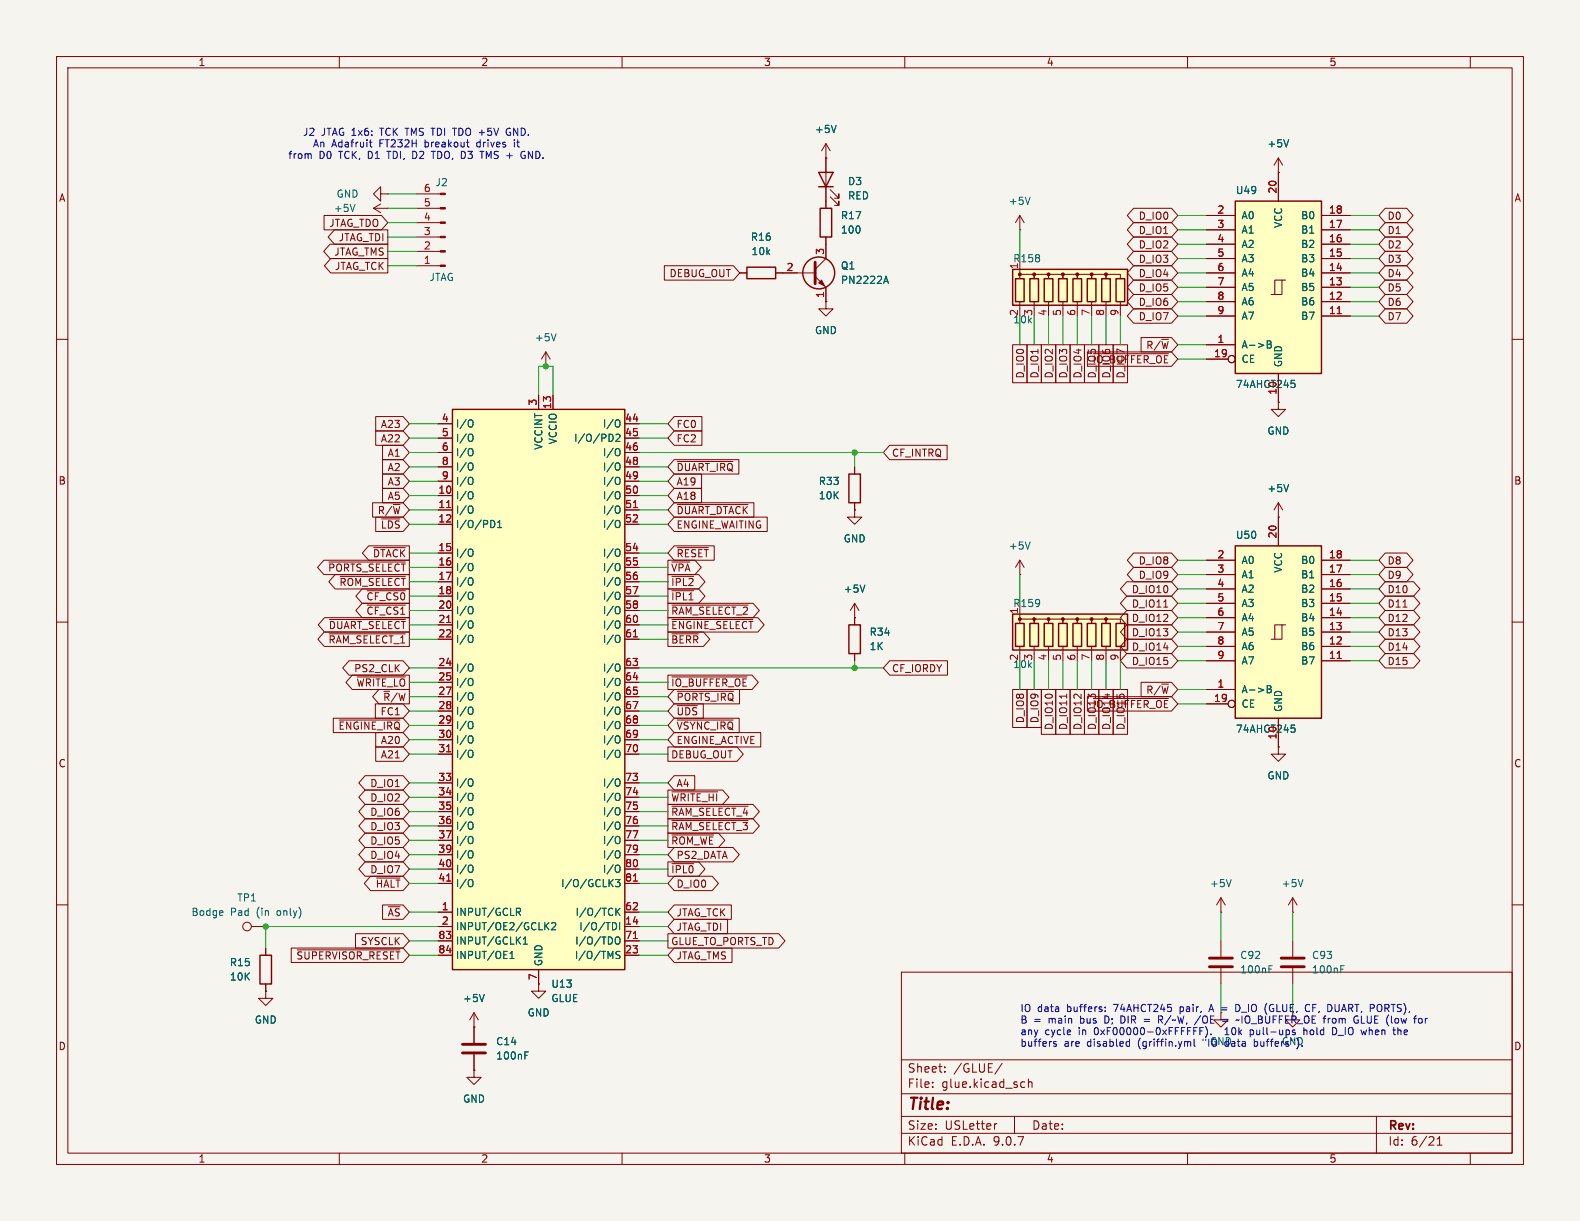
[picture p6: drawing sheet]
<svg xmlns="http://www.w3.org/2000/svg" width="279mm" height="216mm" viewBox="0 0 279 216" stroke-linecap="round" stroke-linejoin="round" font-family="sans-serif">
<path d="M0 0h279.4v215.9h-279.4z" fill="#f5f4ef" stroke="#f5f4ef" stroke-width=".18"/>
<g fill="none" stroke="#840000" stroke-width=".18">
<path d="M10 10h259.4v195.9h-259.4zM12 12h255.4v191.9h-255.4zM60 10v2M110 10v2M160 10v2M210 10v2M260 10v2M10 60h2M267.4 60h2M10 110h2M267.4 110h2M10 160h2"/>
<path d="M47 167.6v1.3M47 174v1.3M159.4 171.9h108v32h-108zM267.4 160h2M159.4 197.4h108M159.4 193.4h108M159.4 187.4h108M164.9 192.1v.2M164.9 191.4v.1M167.1 189.4v.2M167.1 188.7v.1M176.3 198.7l-.3 .1"/>
<path d="M177.2 188l-1.3 1.9M179.4 197.4v3M180.8 191.3l.4 .1M181.2 192.2l-.4 .1M181.9 191.4l.2-.1 .3 .1 .1 .9M181.9 190.8v1.5M243.4 197.4v6.5M60 203.9v2M110 203.9v2M159.4 200.4h108M160 203.9v2M210 203.9v2"/>
<path d="M254.1 202.5h.9M254.1 201.4l.5-.4v1.5M260 203.9v2"/>
</g>
<path d="M46 168.9h2v5.1h-2z" fill="none" stroke="#840000" stroke-width=".25"/>
<path d="M179.1 108.6h20.3v6.3h-20.3z" fill="#ffffc2"/>
<path d="M179.1 108.6h20.3v6.3h-20.3zM179.6 110.2h1.5v4.1h-1.5zM182.1 110.2h1.5v4.1h-1.5zM184.7 110.2h1.5v4.1h-1.5zM187.2 110.2h1.5v4.1h-1.5zM189.7 110.2h1.6v4.1h-1.6zM192.3 110.2h1.5v4.1h-1.5zM194.8 110.2h1.5v4.1h-1.5zM197.4 110.2h1.5v4.1h-1.5z" fill="none" stroke="#840000" stroke-width=".25"/>
<g fill="#840000" stroke="#840000" stroke-width=".18">
<circle cx="180.3" cy="109.5" r=".25"/>
<circle cx="182.9" cy="109.5" r=".25"/>
<circle cx="185.4" cy="109.5" r=".25"/>
<circle cx="188" cy="109.5" r=".25"/>
<circle cx="190.5" cy="109.5" r=".25"/>
<circle cx="193" cy="109.5" r=".25"/>
<circle cx="195.6" cy="109.5" r=".25"/>
</g>
<path d="M180.3 110.2v-.7h2.6v.7v-.7h2.5v.7v-.7h2.6v.7v-.7h2.5v.7v-.7h2.5v.7v-.7h2.6v.7v-.7h2.5v.7M180.3 106.7v2.5M180.3 114.3v1.3M182.9 114.3v1.3M185.4 114.3v1.3M188 114.3v1.3M190.5 114.3v1.3M193 114.3v1.3M195.6 114.3v1.3M198.1 114.3v1.3" fill="none" stroke="#840000" stroke-width=".18"/>
<path d="M218.4 96.5h15.3v30.5h-15.3z" fill="#ffffc2"/>
<g fill="none" stroke="#840000" stroke-width=".18">
<path d="M180.3 38.1v2.5M180.3 38.1l-.7 1.3M180.3 38.1l.8 1.3M180.3 40.6h.1M180.3 99.1l-.7 1.2M180.3 99.1l.8 1.2M180.3 99.1v2.5M213.4 99.1h5M226.1 91.4v5.1M233.7 99.1h5.1M180.3 101.6h.1M213.4 101.6h5"/>
<path d="M213.4 104.1h5M213.4 106.7h5M213.4 109.2h5M213.4 111.8h5M213.4 114.3h5M213.4 116.8h5M226.7 110.5h-1.3v2.5M227.3 110.5h-.6v2.5h-1.9M233.7 101.6h5.1M233.7 104.1h5.1M233.7 106.7h5.1M233.7 109.2h5.1"/>
<path d="M233.7 111.8h5.1M233.7 114.3h5.1M233.7 116.8h5.1M213.4 121.9h5M213.4 124.5h3.8M226.1 127v5.1"/>
<circle cx="217.8" cy="124.5" r=".63"/>
</g>
<path d="M218.4 96.5h15.3v30.5h-15.3z" fill="none" stroke="#840000" stroke-width=".25"/>
<path d="M182.2 34.9l-.5 1.2M182.2 95.8l-.5 1.3M224.1 121.2h.4l.3 .3-.3 .3 .3 .2v.3l-.2 .2h-.5zM224.1 121.8h.4M228.3 128.2h.7M228.5 128.7h.3l.2 .2-.1 .5-.4 .1" fill="none" stroke="#006464" stroke-width=".18"/>
<path d="M236.5 116.4h.7" fill="none" stroke="#a90000" stroke-width=".18"/>
<path d="M179.1 47.6h20.3v6.4h-20.3z" fill="#ffffc2"/>
<path d="M179.1 47.6h20.3v6.4h-20.3zM179.6 49.3h1.5v4h-1.5zM182.1 49.3h1.5v4h-1.5zM184.7 49.3h1.5v4h-1.5zM187.2 49.3h1.5v4h-1.5zM189.7 49.3h1.6v4h-1.6zM192.3 49.3h1.5v4h-1.5zM194.8 49.3h1.5v4h-1.5zM197.4 49.3h1.5v4h-1.5z" fill="none" stroke="#840000" stroke-width=".25"/>
<g fill="#840000" stroke="#840000" stroke-width=".18">
<circle cx="180.3" cy="48.5" r=".25"/>
<circle cx="182.9" cy="48.5" r=".25"/>
<circle cx="185.4" cy="48.5" r=".25"/>
<circle cx="188" cy="48.5" r=".25"/>
<circle cx="190.5" cy="48.5" r=".25"/>
<circle cx="193" cy="48.5" r=".25"/>
<circle cx="195.6" cy="48.5" r=".25"/>
</g>
<g fill="none" stroke="#840000" stroke-width=".18">
<path d="M180.3 49.3v-.8h2.6v.8v-.8h2.5v.8v-.8h2.6v.8v-.8h2.5v.8v-.8h2.5v.8v-.8h2.6v.8v-.8h2.5v.8M180.3 45.7v2.6M180.3 53.3v1.3M182.9 53.3v1.3M185.4 53.3v1.3M188 53.3v1.3M190.5 53.3v1.3M193 53.3v1.3M195.6 53.3v1.3M198.1 53.3v1.3M226.1 71.1v1.3h1.2l-1.2 1.3-1.3-1.3h1.3M226.1 71.1h.1"/>
<path d="M226.1 91.4h.1M226.1 88.9l-.8 1.3M226.1 88.9l.7 1.3M226.1 88.9v2.5"/>
</g>
<path d="M227.9 85.7l-.4 1.2" fill="none" stroke="#006464" stroke-width=".18"/>
<path d="M218.4 35.6h15.3v30.4h-15.3z" fill="#ffffc2"/>
<g fill="none" stroke="#840000" stroke-width=".18">
<path d="M66 36.8l1.3 .8M66 36.8h2.6M67.3 34.3v-1.3l-1.3 1.3 1.3 1.3v-1.3h1.3M67.3 36.1l-1.3 .7M68.6 34.3h.1M68.6 36.8h.1M73.7 36.8h4.2M73.7 39.4h4.2M73.7 34.3h4.2M146 27.9h.1M146 25.4v11.4M146 25.4l-.7 1.3"/>
<path d="M146 25.4l.8 1.3M146.8 34.8l1.5 1.5v-.7v.7h-.7M146.8 33.5l1.5 1.6v-.8v.8h-.7M213.4 38.1h5M226.1 30.5h.1M226.1 27.9v7.7M226.1 27.9l-.8 1.3M226.1 27.9l.7 1.3M233.7 38.1h5.1M73.7 47h4.2M73.7 44.5h4.2M73.7 41.9h4.2"/>
<path d="M130.8 48.3h1.3M137.2 48.3h6.9M144.1 48.9l1.9 1.9v2.5M146 53.3v1.3h1.3l-1.3 1.3-1.2-1.3h1.2M146 53.3h.1M146 41.9v3.8l-1.9 1.9M213.4 40.6h5M213.4 43.2h5M213.4 45.7h5M213.4 48.3h5M213.4 50.8h5M213.4 53.3h5"/>
<path d="M213.4 55.9h5M226.7 49.5h-1.3v2.6M227.3 49.5h-.6v2.6h-1.9M233.7 40.6h5.1M233.7 43.2h5.1M233.7 45.7h5.1M233.7 48.3h5.1M233.7 50.8h5.1M233.7 53.3h5.1M233.7 55.9h5.1M96.5 64.8h.1M96.5 62.2l-.7 1.3"/>
<path d="M96.5 62.2l.8 1.3M96.5 62.2v2.6M213.4 61h5M213.4 63.5h3.8M226.1 66v5.1M151.1 90.2v1.2h-1.2l1.2 1.3 1.3-1.3h-1.3M151.1 90.2h.1M151.1 82.6v1.2M151.1 88.9v1.3M151.1 109.2h.1M151.1 106.7v3.8M151.1 115.6v1.2"/>
<path d="M151.1 106.7l-.7 1.3M151.1 106.7l.8 1.3M226.1 132.1v1.3h1.2l-1.2 1.2-1.3-1.2h1.3M226.1 132.1h.1M215.9 158.8v2.5M215.9 158.8l-.8 1.2M215.9 158.8l.8 1.2M228.6 158.8v2.5M228.6 158.8l-.8 1.2M228.6 158.8l.8 1.2M83.8 179.1v5.3M83.8 179.1l-.7 1.2"/>
<path d="M83.8 179.1l.8 1.2M95.2 174v1.3h1.3l-1.3 1.2-1.2-1.2h1.2M95.2 174h.1M215.9 179.1v1.2h1.3l-1.3 1.3-1.3-1.3h1.3M215.9 161.3h.1M215.9 166.4v2.8M215.9 171.2v2.8M228.6 179.1v1.2h1.3l-1.3 1.3-1.3-1.3h1.3M228.6 161.3h.1M228.6 166.4v2.8M228.6 171.2v2.8M83.8 189.2v1.3h1.3l-1.3 1.3-1.3-1.3h1.3"/>
<path d="M83.8 189.2h.1M83.8 181.6h.1M83.8 186.4v2.8"/>
<circle cx="217.8" cy="63.5" r=".63"/>
</g>
<g fill="none" stroke="#840000" stroke-width=".25">
<path d="M144.8 30.5h2.5l-1.3 2.5zM144.8 33h2.5M145 36.8h2.1v5.1h-2.1zM218.4 35.6h15.3v30.4h-15.3zM132.1 47.2h5.1v2.1h-5.1zM150.1 83.8h2v5.1h-2zM150.1 110.5h2v5.1h-2z"/>
<circle cx="144.8" cy="48.3" r="2.82"/>
</g>
<g fill="none" stroke="#006464" stroke-width=".18">
<path d="M62.8 36.1l-.4 1.3M147.9 22.2l-.5 1.2M227.9 24.7l-.4 1.3M98.3 59l-.4 1.3M156.4 49.7h.6M156.7 48.8l.4 1.3M224.1 60.3h.4l.3 .2-.3 .4 .3 .1v.3l-.2 .2h-.5zM224.1 60.9h.4M228.3 67.3h.7M228.5 67.7h.3l.2 .3-.1 .5h-.4M152.9 103.4l-.4 1.3M217.7 155.5l-.4 1.3"/>
<path d="M230.4 155.5l-.4 1.3M85.6 175.8l-.4 1.3M224.4 171.4h.4M224.4 170.8h.6M237.1 171.4h.4M237.1 170.8h.6M92.8 186.6h.4M92.8 186h.6"/>
</g>
<path d="M236.5 55.5h.7" fill="none" stroke="#a90000" stroke-width=".18"/>
<path d="M144.1 46.4v3.8M213.9 169.4h4M213.9 170.9h4M226.6 169.4h4M226.6 170.9h4M81.8 184.7h4.1M81.8 186.2h4.1" fill="none" stroke="#840000" stroke-width=".51"/>
<g fill="#840000" stroke="#840000" stroke-width=".18">
<path d="M144.8 50l.5-.5 .5 1z"/>
<path d="M77.9 46.9h.8v.2h-.8z"/>
<path d="M77.9 44.3h.8v.3h-.8z"/>
<path d="M77.9 41.8h.8v.2h-.8z"/>
<path d="M77.9 39.2h.8v.3h-.8z"/>
<path d="M77.9 36.7h.8v.3h-.8z"/>
<path d="M77.9 34.2h.8v.2h-.8z"/>
</g>
<path d="M80 72.4h30.5v99.1h-30.5z" fill="#ffffc2"/>
<path d="M80 72.4h30.5v99.1h-30.5z" fill="none" stroke="#840000" stroke-width=".25"/>
<g fill="none" stroke="#840000" stroke-width=".18">
<path d="M57.3 38.1h10.2l1.1 1.3-1.1 1.2h-10.2zM146 27.9h.1M146 27.9v2.6M146 33v3.8M200.5 39.4h6.7l1.1 1.2-1.1 1.3h-6.7l-1.2-1.3zM200.5 36.8h6.7l1.1 1.3-1.1 1.3h-6.7l-1.2-1.3zM213.4 38.1h5M226.1 30.5h.1M226.1 30.5v5.1M233.7 38.1h5.1M245 39.4h3.8l1.1 1.2-1.1 1.3h-3.8l-1.2-1.3zM245 36.8h3.8l1.1 1.3-1.1 1.3h-3.8l-1.2-1.3z"/>
<path d="M58.4 43.2h10.2v2.5h-10.2l-1.2-1.2zM58.5 45.7h10.1v2.6h-10.1l-1.1-1.3zM59.1 40.6h9.5v2.6h-9.5l-1.1-1.3zM117.5 47h12.2l1.1 1.3-1.1 1.2h-12.2zM130.8 48.3h1.3M137.2 48.3h3.8M146 53.3h.1M146 41.9v3.8M146 50.8v2.5M200.5 54.6h6.7l1.1 1.3-1.1 1.3h-6.7l-1.2-1.3zM200.5 52.1h6.7l1.1 1.2-1.1 1.3h-6.7l-1.2-1.3zM200.5 49.5h6.7l1.1 1.3-1.1 1.3h-6.7l-1.2-1.3z"/>
<path d="M200.5 47h6.7l1.1 1.3-1.1 1.2h-6.7l-1.2-1.2zM200.5 44.4h6.7l1.1 1.3-1.1 1.3h-6.7l-1.2-1.3zM200.5 41.9h6.7l1.1 1.3-1.1 1.3h-6.7l-1.2-1.3zM201.8 59.7h5.4l1.1 1.3-1.1 1.2h-5.4zM213.4 48.3h5M213.4 40.6h5M213.4 43.2h5M213.4 45.7h5M213.4 50.8h5M213.4 53.3h5M213.4 55.9h5M233.7 48.3h5.1"/>
<path d="M233.7 40.6h5.1M233.7 43.2h5.1M233.7 45.7h5.1M233.7 50.8h5.1M233.7 53.3h5.1M233.7 55.9h5.1M245 44.4h3.8l1.1 1.3-1.1 1.3h-3.8l-1.2-1.3zM245 41.9h3.8l1.1 1.3-1.1 1.3h-3.8l-1.2-1.3zM245 54.6h3.8l1.1 1.3-1.1 1.3h-3.8l-1.2-1.3zM245 52.1h3.8l1.1 1.2-1.1 1.3h-3.8l-1.2-1.3zM245 49.5h3.8l1.1 1.3-1.1 1.3h-3.8l-1.2-1.3zM245 47h3.8l1.1 1.3-1.1 1.2h-3.8l-1.2-1.2z"/>
<path d="M66.4 73.7h4.9l1.1 1.2-1.1 1.3h-4.9zM66.4 76.2h4.9l1.1 1.3-1.1 1.2h-4.9zM67.6 78.7h3.7l1.1 1.3-1.1 1.3h-3.7zM77.5 77.5h2.5M77.5 74.9h2.5M95.2 69.9v2.5M97.8 69.9v2.5M110.5 77.5h2.5M110.5 74.9h2.5M119.2 73.7h4.9v2.5h-4.9l-1.1-1.3zM119.2 76.2h4.9v2.5h-4.9l-1.1-1.2zM157.3 78.7h10.2v2.6h-10.2l-1.1-1.3z"/>
<path d="M179.1 61h2.5v6.7h-2.5zM181.6 61h2.6v6.7h-2.6zM184.1 61h2.6v6.7h-2.6zM186.7 61h2.5v6.7h-2.5zM189.2 61h2.6v6.7h-2.6zM191.8 61h2.5v6.7h-2.5zM192.3 62.2h14.9l1.1 1.3-1.1 1.3h-14.9zM193.3 62.5h13.3M194.3 61h2.6v6.7h-2.6zM196.8 61h2.6v6.7h-2.6zM213.4 61h5M213.4 63.5h3.8"/>
<path d="M226.1 71.1h.1M226.1 66v5.1M57.3 99.1h15.1v2.5h-15.1l-1.1-1.3zM58.2 99.4h13.5M65.2 96.5h7.2v2.6h-7.2l-1.1-1.3zM65.9 88.9h5.4l1.1 1.3-1.1 1.2h-5.4zM66.1 96.8h5.6M66.4 91.4h4.9l1.1 1.3-1.1 1.3h-4.9zM67.5 91.8h3.2M67.6 86.4h3.7l1.1 1.2-1.1 1.3h-3.7zM67.6 83.8h3.7l1.1 1.3-1.1 1.3h-3.7zM67.6 81.3h3.7l1.1 1.3-1.1 1.2h-3.7z"/>
<path d="M77.5 80h2.5M77.5 82.6h2.5M77.5 85.1h2.5M77.5 87.6h2.5M77.5 90.2h2.5M77.5 92.7h2.5M77.5 97.8h2.5M110.5 80h2.5M110.5 82.6h2.5M110.5 85.1h2.5M110.5 87.6h2.5M110.5 90.2h2.5"/>
<path d="M110.5 92.7h2.5M110.5 97.8h2.5M118.1 99.1h4.8l1.1 1.2-1.1 1.3h-4.8zM118.8 99.4h3.2M119.2 83.8h4.9v2.6h-4.9l-1.1-1.3zM119.2 91.4h16.5v2.6h-16.5l-1.1-1.3zM119.2 86.4h4.9v2.5h-4.9l-1.1-1.3zM119.2 96.5h7.1v2.6h-7.1l-1.1-1.3zM119.2 88.9h14.1v2.5h-14.1l-1.1-1.2zM119.2 81.3h11.5v2.5h-11.5l-1.1-1.2zM119.8 96.8h5.5M119.8 89.2h12.5"/>
<path d="M119.8 81.6h9.8M151.1 90.2h.1M151.1 82.6v1.2M151.1 88.9v1.3M200.5 97.8h6.7l1.1 1.3-1.1 1.2h-6.7l-1.2-1.2zM213.4 99.1h5M226.1 91.4h.1M226.1 91.4v5.1M233.7 99.1h5.1M245 97.8h3.8l1.1 1.3-1.1 1.2h-3.8l-1.2-1.2zM57.3 111.8h15.1v2.5h-15.1l-1.1-1.3zM57.4 109.2h15v2.6h-15l-1.1-1.3z"/>
<path d="M58.2 112.1h13.5M58.3 109.5h13.4M59.3 101.6h13.1v2.5h-13.1l-1.1-1.2zM60.1 101.9h11.6M61.7 116.8h9.6l1.1 1.3-1.1 1.3h-9.6l-1.1-1.3zM62.3 119.4h10.1v2.5h-10.1l-1.1-1.2zM63.2 119.7h8.5M64 104.1h8.4v2.6h-8.4l-1.1-1.3zM64 106.7h8.4v2.5h-8.4l-1.1-1.2zM64.9 104.5h6.8M64.9 107h6.8M77.5 100.3h2.5"/>
<path d="M77.5 102.9h2.5M77.5 105.4h2.5M77.5 108h2.5M77.5 110.5h2.5M77.5 113h2.5M77.5 118.1h2.5M110.5 100.3h2.5M110.5 102.9h2.5M110.5 105.4h2.5M110.5 108h2.5M110.5 110.5h2.5M110.5 113h2.5"/>
<path d="M110.5 118.1h2.5M118.1 111.8h6.3l1.1 1.2-1.1 1.3h-6.3zM118.1 101.6h5.5l1.1 1.3-1.1 1.2h-5.5zM118.1 119.4h14.9l1.1 1.3-1.1 1.2h-14.9zM118.1 109.2h15.9l1.1 1.3-1.1 1.3h-15.9zM118.1 106.7h15.1l1.1 1.3-1.1 1.2h-15.1zM118.1 104.1h5.5l1.1 1.3-1.1 1.3h-5.5zM118.8 112.1h4.7M118.8 109.5h14.3M118.8 119.7h13.3M118.8 101.9h3.9M118.8 104.5h3.9"/>
<path d="M118.8 107h13.5M151.1 109.2h.1M151.1 109.2v1.3M151.1 115.6v1.2M157.3 116.8h10.2v2.6h-10.2l-1.1-1.3zM199.2 105.4h8l1.1 1.3-1.1 1.3h-8l-1.1-1.3zM199.2 102.9h8l1.1 1.2-1.1 1.3h-8l-1.1-1.3zM199.2 115.6h8l1.1 1.2-1.1 1.3h-8l-1.1-1.3zM199.2 113h8l1.1 1.3-1.1 1.3h-8l-1.1-1.3zM199.2 110.5h8l1.1 1.3-1.1 1.2h-8l-1.1-1.2zM199.2 107.9h8l1.1 1.3-1.1 1.3h-8l-1.1-1.3zM200.5 100.3h6.7l1.1 1.3-1.1 1.3h-6.7l-1.2-1.3z"/>
<path d="M205.8 107.4h.7M213.4 101.6h5M213.4 104.1h5M213.4 106.7h5M213.4 109.2h5M213.4 111.8h5M213.4 114.3h5M213.4 116.8h5M233.7 101.6h5.1M233.7 104.1h5.1M233.7 106.7h5.1M233.7 109.2h5.1"/>
<path d="M233.7 111.8h5.1M233.7 114.3h5.1M233.7 116.8h5.1M245 107.9h5l1.1 1.3-1.1 1.3h-5l-1.2-1.3zM245 105.4h5l1.1 1.3-1.1 1.3h-5l-1.2-1.3zM245 102.9h5l1.1 1.2-1.1 1.3h-5l-1.2-1.3zM245 100.3h3.8l1.1 1.3-1.1 1.3h-3.8l-1.2-1.3zM245 115.6h5l1.1 1.2-1.1 1.3h-5l-1.2-1.3zM245 113h5l1.1 1.3-1.1 1.3h-5l-1.2-1.3zM245 110.5h5l1.1 1.3-1.1 1.2h-5l-1.2-1.2zM248.1 107.4h.7M58.9 127h12.4l1.1 1.3-1.1 1.2h-12.4z"/>
<path d="M60 127.3h10.7M64.6 137.2h6.7l1.1 1.2-1.1 1.3h-6.7l-1.1-1.3zM64.6 139.7h6.7l1.1 1.3-1.1 1.2h-6.7l-1.1-1.2zM66.4 124.5h4.9l1.1 1.2-1.1 1.3h-4.9zM66.4 129.5h4.9l1.1 1.3-1.1 1.3h-4.9zM66.4 132.1h4.9l1.1 1.3-1.1 1.2h-4.9zM67 121.9h5.4v2.6h-5.4l-1.1-1.3zM77.5 120.7h2.5M77.5 123.2h2.5M77.5 125.7h2.5M77.5 128.3h2.5M77.5 130.8h2.5"/>
<path d="M77.5 133.4h2.5M77.5 138.4h2.5M110.5 120.7h2.5M110.5 123.2h2.5M110.5 125.7h2.5M110.5 128.3h2.5M110.5 130.8h2.5M110.5 133.4h2.5M110.5 138.4h2.5M118.1 139.7h9.7l1.1 1.3-1.1 1.2h-9.7zM118.1 132.1h12.2l1.1 1.3-1.1 1.2h-12.2zM119.2 129.5h15.3v2.6h-15.3l-1.1-1.3z"/>
<path d="M119.2 137.2h3.7v2.5h-3.7l-1.1-1.3zM119.2 127h11.5v2.5h-11.5l-1.1-1.2zM119.2 124.5h5.2v2.5h-5.2l-1.1-1.3zM119.2 121.9h11.6v2.6h-11.6l-1.1-1.3zM119.8 127.3h9.9M119.8 124.8h3.5M119.8 122.2h9.9M179.1 121.9h2.5v6.7h-2.5zM181.6 121.9h2.6v6.7h-2.6zM184.1 121.9h2.6v7.9h-2.6zM186.7 121.9h2.5v7.9h-2.5zM188.6 122.7v.8"/>
<path d="M189.2 121.9h2.6v7.9h-2.6zM191.8 121.9h2.5v7.9h-2.5zM192.3 123.2h14.9l1.1 1.3-1.1 1.2h-14.9zM193.3 123.5h13.3M194.3 121.9h2.6v7.9h-2.6zM196.8 121.9h2.6v7.9h-2.6zM201.8 120.6h5.4l1.1 1.3-1.1 1.3h-5.4zM213.4 121.9h5M213.4 124.5h3.8M226.1 132.1h.1M226.1 127v5.1M64.6 142.2h6.7l1.1 1.3-1.1 1.3h-6.7l-1.1-1.3z"/>
<path d="M64.6 144.8h6.7l1.1 1.3-1.1 1.2h-6.7l-1.1-1.2zM64.6 147.3h6.7l1.1 1.3-1.1 1.3h-6.7l-1.1-1.3zM64.6 149.9h6.7l1.1 1.2-1.1 1.3h-6.7l-1.1-1.3zM64.6 152.4h6.7l1.1 1.3-1.1 1.2h-6.7l-1.1-1.2zM65.5 154.9h5.8l1.1 1.3-1.1 1.3h-5.8l-1.1-1.3zM66.6 155.3h4.1M77.5 141h2.5M77.5 143.5h2.5M77.5 146.1h2.5M77.5 148.6h2.5M77.5 151.1h2.5M77.5 153.7h2.5"/>
<path d="M77.5 156.2h2.5M110.5 141h2.5M110.5 143.5h2.5M110.5 146.1h2.5M110.5 148.6h2.5M110.5 151.1h2.5M110.5 153.7h2.5M110.5 156.2h2.5M118.1 142.2h15.1l1.1 1.3-1.1 1.3h-15.1zM118.1 152.4h5.5l1.1 1.3-1.1 1.2h-5.5zM118.1 144.8h15.1l1.1 1.3-1.1 1.2h-15.1zM118.1 147.3h9l1.1 1.3-1.1 1.3h-9z"/>
<path d="M118.8 140h8.1M118.8 142.6h13.5M118.8 152.7h3.9M118.8 145.1h13.5M118.8 147.6h7.4M119.2 149.9h10.4l1.1 1.2-1.1 1.3h-10.4l-1.1-1.3zM119.2 154.9h6.7l1.1 1.3-1.1 1.3h-6.7l-1.1-1.3zM44.4 163.8h2.6M47 175.3v1.2h-1.3l1.3 1.3 1.3-1.3h-1.3M47 175.3h.1M47 167.6v1.3M47 174v1.3"/>
<path d="M51.5 167.6h19.8l1.1 1.3-1.1 1.3h-19.8zM52.5 168h18.2M62.9 165.1h8.4l1.1 1.3-1.1 1.2h-8.4zM67.6 160h3.7l1.1 1.3-1.1 1.3h-3.7zM77.5 166.4h2.5M77.5 168.9h2.5M77.5 161.3h2.5M77.5 163.8h2.5M95.2 174h.1M95.2 171.5v2.5M110.5 166.4h2.5M110.5 168.9h2.5"/>
<path d="M110.5 161.3h2.5M110.5 163.8h2.5M118.1 165.1h19.6l1.1 1.3-1.1 1.2h-19.6zM119.2 162.6h9.5v2.5h-9.5l-1.1-1.3zM119.2 160h10.1v2.6h-10.1l-1.1-1.3zM119.2 167.6h10.2v2.6h-10.2l-1.1-1.3zM83.8 181.6h.1M83.8 189.2h.1M83.8 181.6v2.8M83.8 186.4v2.8"/>
<circle cx="217.8" cy="63.5" r=".63"/>
<circle cx="217.8" cy="124.5" r=".63"/>
<circle cx="43.7" cy="163.8" r=".76"/>
</g>
<g fill="none" stroke="#006464" stroke-width=".18">
<path d="M147.9 22.2l-.5 1.2M227.9 24.7l-.4 1.3M156.4 49.7h.6M156.7 48.8l.4 1.3M83.3 74.2l.2 .1a.81 .81 0 0 1-.2 1.2M83.3 76.8h.2a.81 .81 0 0 1-.2 1.2M83.3 79.3l.2 .1a.81 .81 0 0 1-.2 1.2M108.2 76.8l.2 .5-.2 .7M108.9 76.9l.5-.1 .2 .3-.7 .9h.7M109.3 74.2l.2 .1a.81 .81 0 0 1-.2 1.2M109.3 79.3l.2 .1a.81 .81 0 0 1-.2 1.2M224.1 60.3h.4l.3 .2-.3 .4 .3 .1v.3l-.2 .2h-.5z"/>
<path d="M224.1 60.9h.4M228.3 67.3h.7M228.5 67.7h.3l.2 .3-.1 .5h-.4M83.3 81.9h.2a.81 .81 0 0 1-.2 1.2M83.3 84.4l.2 .1a.81 .81 0 0 1-.2 1.2M83.3 86.9l.2 .1a.81 .81 0 0 1-.2 1.2M83.3 89.5h.2a.81 .81 0 0 1-.2 1.2M83.3 97.1l.2 .1a.81 .81 0 0 1-.2 1.2M83.3 99.6l.2 .1a.81 .81 0 0 1-.2 1.2M86.8 92a.64 .64 0 0 1 .7 .7 .64 .64 0 0 1-.7 .6M88 93.3h.7M88 92.4l.4-.4v1.3"/>
<path d="M109.3 81.9h.2a.81 .81 0 0 1-.2 1.2M109.3 84.4l.2 .1a.81 .81 0 0 1-.2 1.2M109.3 86.9l.2 .1a.81 .81 0 0 1-.2 1.2M109.3 89.5h.2a.81 .81 0 0 1-.2 1.2M109.3 92l.2 .1a.81 .81 0 0 1-.2 1.2M109.3 97.1l.2 .1a.81 .81 0 0 1-.2 1.2M109.3 99.6l.2 .1a.81 .81 0 0 1-.2 1.2M227.9 85.7l-.4 1.2M83.3 102.2h.2a.81 .81 0 0 1-.2 1.2M83.3 104.7l.2 .1a.81 .81 0 0 1-.2 1.2M83.3 107.3h.2a.81 .81 0 0 1-.2 1.2M83.3 109.8l.2 .1a.81 .81 0 0 1-.2 1.2"/>
<path d="M83.3 112.3l.2 .1a.81 .81 0 0 1-.2 1.2M83.3 117.4l.2 .1a.81 .81 0 0 1-.2 1.2M83.3 120h.2a.81 .81 0 0 1-.2 1.2M109.3 102.2h.2a.81 .81 0 0 1-.2 1.2M109.3 104.7l.2 .1a.81 .81 0 0 1-.2 1.2M109.3 107.3h.2a.81 .81 0 0 1-.2 1.2M109.3 109.8l.2 .1a.81 .81 0 0 1-.2 1.2M109.3 112.3l.2 .1a.81 .81 0 0 1-.2 1.2M109.3 117.4l.2 .1a.81 .81 0 0 1-.2 1.2M109.3 120h.2a.81 .81 0 0 1-.2 1.2M152.9 103.4l-.4 1.3M83.3 122.5l.2 .1a.81 .81 0 0 1-.2 1.2"/>
<path d="M83.3 125l.2 .1a.81 .81 0 0 1-.2 1.2M83.3 127.6h.2a.81 .81 0 0 1-.2 1.2M83.3 130.1l.2 .1a.81 .81 0 0 1-.2 1.2M83.3 132.7h.2a.81 .81 0 0 1-.2 1.2M83.3 137.7l.2 .1a.81 .81 0 0 1-.2 1.2M109.3 122.5l.2 .1a.81 .81 0 0 1-.2 1.2M109.3 125l.2 .1a.81 .81 0 0 1-.2 1.2M109.3 127.6h.2a.81 .81 0 0 1-.2 1.2M109.3 130.1l.2 .1a.81 .81 0 0 1-.2 1.2M109.3 132.7h.2a.81 .81 0 0 1-.2 1.2M109.3 137.7l.2 .1a.81 .81 0 0 1-.2 1.2M224.1 121.2h.4l.3 .3-.3 .3 .3 .2v.3l-.2 .2h-.5z"/>
<path d="M224.1 121.8h.4M228.3 128.2h.7M228.5 128.7h.3l.2 .2-.1 .5-.4 .1M83.3 140.3h.2a.81 .81 0 0 1-.2 1.2M83.3 142.8l.2 .1a.81 .81 0 0 1-.2 1.2M83.3 145.4h.2a.81 .81 0 0 1-.2 1.2M83.3 147.9l.2 .1a.81 .81 0 0 1-.2 1.2M83.3 150.4l.2 .1a.81 .81 0 0 1-.2 1.2M83.3 153h.2a.81 .81 0 0 1-.2 1.2M83.3 155.5l.2 .1a.81 .81 0 0 1-.2 1.2M107.9 156.1l.5 .7M108.4 155.5l-.7 .7"/>
<path d="M108.9 155.5h.7l-.4 .5 .4 .1v.6l-.2 .1-.5-.1M109.3 140.3h.2a.81 .81 0 0 1-.2 1.2M109.3 142.8l.2 .1a.81 .81 0 0 1-.2 1.2M109.3 145.4h.2a.81 .81 0 0 1-.2 1.2M109.3 147.9l.2 .1a.81 .81 0 0 1-.2 1.2M109.3 150.4l.2 .1a.81 .81 0 0 1-.2 1.2M109.3 153h.2a.81 .81 0 0 1-.2 1.2M39.4 161.1v.2l-.6 .1M85.6 175.8l-.4 1.3M90.2 169.5h.7M90.2 168.6l.3-.4v1.3M91.3 160.6h.5l.2 .2-.1 .4-.6 .1"/>
<path d="M91.6 161.3l.4 .6M92.5 166.9h.8M92.5 166l.4-.3v1.2M96.5 163.7l.6 .7M97.1 163.1l-.8 .8M97.6 163.3l.4-.2 .3 .4-.8 .9h.8M108.3 163.1a.64 .64 0 0 1 .7 .7 .64 .64 0 0 1-.7 .6M108.9 165.9l.2-.2a.43 .43 0 0 1 .5 .4v.4a.42 .42 0 0 1-.4 .5 .42 .42 0 0 1-.4-.5zM108.9 160.6v1.3M109.1 161.1l.5 .8M109.6 163.1v1.3M109.6 160.6l-.7 .7"/>
<path d="M109.6 168.3l-.4-.1-.2 .1v.4l.5 .2 .1 .3-.2 .3-.5-.1M92.8 186.6h.4M92.8 186h.6"/>
</g>
<path d="M236.5 55.5h.7M79 89.8h.7M112 89.8h.7M79 110.1h.7M112 112.6h.7M236.5 116.4h.7M79 132.9h.7M79 155.8h.7M112 155.8h.7M112 166h.7" fill="none" stroke="#a90000" stroke-width=".18"/>
<g fill="none" stroke="#009600" stroke-width=".18">
<path d="M68.6 34.3h5.1M68.6 36.8h5.1M68.6 39.4h5.1M208.3 38.1h5.1M238.8 38.1h5M68.6 44.5h5.1M68.6 41.9h5.1M68.6 47h5.1M180.3 40.6v5.1M180.3 55.9v5.1M182.9 55.9v5.1M185.4 55.9v5.1"/>
<path d="M188 55.9v5.1M190.5 55.9v5.1M193 55.9v5.1M195.6 55.9v5.1M198.1 55.9v5.1M208.3 55.9h5.1M208.3 40.6h5.1M208.3 43.2h5.1M208.3 45.7h5.1M208.3 48.3h5.1M208.3 50.8h5.1M208.3 53.3h5.1"/>
<path d="M238.8 55.9h5M238.8 40.6h5M238.8 43.2h5M238.8 45.7h5M238.8 48.3h5M238.8 50.8h5M238.8 53.3h5M72.4 77.5h5.1M72.4 74.9h5.1M95.2 69.9v-5.1h2.6v5.1M113 77.5h5.1M113 74.9h5.1"/>
<path d="M208.3 61h5.1M208.3 63.5h5.1M72.4 97.8h5.1M72.4 82.6h5.1M72.4 80h5.1M72.4 92.7h5.1M72.4 87.6h5.1M72.4 85.1h5.1M72.4 90.2h5.1M113 97.8h5.1M113 82.6h5.1M113 80h43.2"/>
<path d="M113 92.7h5.1M113 87.6h5.1M113 85.1h5.1M113 90.2h5.1M151.1 80v2.6M208.3 99.1h5.1M238.8 99.1h5M72.4 118.1h5.1M72.4 108h5.1M72.4 102.9h5.1M72.4 113h5.1M72.4 105.4h5.1"/>
<path d="M72.4 100.3h5.1M72.4 110.5h5.1M113 118.1h43.2M113 108h5.1M113 102.9h5.1M113 113h5.1M113 105.4h5.1M113 100.3h5.1M113 110.5h5.1M151.1 116.8v1.3M180.3 101.6v5.1M180.3 116.8v5.1"/>
<path d="M182.9 116.8v5.1M185.4 116.8v5.1M188 116.8v5.1M190.5 116.8v5.1M193 116.8v5.1M195.6 116.8v5.1M198.1 116.8v5.1M208.3 106.7h5.1M208.3 109.2h5.1M208.3 111.8h5.1M208.3 114.3h5.1M208.3 116.8h5.1"/>
<path d="M208.3 101.6h5.1M208.3 104.1h5.1M238.8 106.7h5M238.8 109.2h5M238.8 111.8h5M238.8 114.3h5M238.8 116.8h5M238.8 101.6h5M238.8 104.1h5M72.4 120.7h5.1M72.4 138.4h5.1M72.4 133.4h5.1"/>
<path d="M72.4 123.2h5.1M72.4 130.8h5.1M72.4 125.7h5.1M72.4 128.3h5.1M113 120.7h5.1M113 138.4h5.1M113 133.4h5.1M113 123.2h5.1M113 130.8h5.1M113 125.7h5.1M113 128.3h5.1M208.3 121.9h5.1"/>
<path d="M208.3 124.5h5.1M72.4 153.7h5.1M72.4 151.1h5.1M72.4 148.6h5.1M72.4 146.1h5.1M72.4 143.5h5.1M72.4 141h5.1M72.4 156.2h5.1M113 153.7h5.1M113 151.1h5.1M113 148.6h5.1M113 146.1h5.1"/>
<path d="M113 143.5h5.1M113 141h5.1M113 156.2h5.1M72.4 168.9h5.1M72.4 161.3h5.1M72.4 166.4h5.1M77.5 163.8h-30.5v3.8M113 163.8h5.1M113 168.9h5.1M113 161.3h5.1M113 166.4h5.1M215.9 161.3v5.1"/>
<path d="M215.9 174v5.1M228.6 161.3v5.1M228.6 174v5.1"/>
</g>
<g fill="none" stroke="#0000c2" stroke-width=".18">
<path d="M54.9 27.2l.1 .2v.6M65.3 25.1h.5M65.5 24.7v1.1l.3 .2M73 26.8v1.2h.3M76.6 26.8v1.2M82.5 25.1h.5M82.7 25.9l.3 .1M89.5 23.4l.2 .5h.3l.3-.1M90 23.4h.3M90.2 22.7h-.5l-.2 .5M91 25.1v.9M92.6 27.5h.3v.4l-.4 .1"/>
<path d="M195.4 178.8v.1M195.4 178.1v.1M198.2 179.6v1.3h.3M204.9 179.6v1.3M205.4 179.6l.1 .1M212.3 179.6l-1.1 1.6M213.9 178.5h.6M214.2 177.6l-.4 1.3M216 178.2h1M216 178.6h1M219.1 177.8l-.6-.2v1.3l.6-.2M219.6 179.6v1.3"/>
<path d="M231.2 177.6l.4 .1M231.6 178.8l-.4 .1M240.7 179.6v1.3h.6M186.8 184.2h-.3l-.2 .1 .1 .2 .4 .1v.3h-.5M199.4 184.2h.3M199.7 184.9l-.3 .1M199.7 183.7v1.3M202.3 180.3h1M202.3 180.6h1M205.2 180.3l.4 .6M205.5 180.3h-.6M210.1 184.2h.4l.1 .8"/>
<path d="M211.2 183.7v1.1l.1 .2M212.2 182.3h.4M212.2 181.7v1.3M213.2 181.6a1.49 1.49 0 0 1 0 1.8M214.1 182.8v.2M216.2 180.3h.9M216.2 180.6h.9M216.6 183h.7M216.8 181.9l-.2 .2M221.1 182.9l.3 .1M221.1 182.1v1.3M221.4 182.1l-.3 .1"/>
<path d="M221.8 184.9l.4 .1M221.8 183.7v1.3M222.2 184.2h-.4M228.6 182.5l.5 .2-.1 .2-.4 .1M228.6 182.2h.4M230.6 182.2l.3-.1 .2 .2M230.6 181.7v1.3M235.7 181.7v1.3a.66 .66 0 0 0 .6-.4 .66 .66 0 0 0 0-.7M239.9 180.4h.3v.4l-.3 .1M247.2 181.7v1.3M247.6 182.1l-.4 .1M251.3 180.1l.2 .2v.4l-.2 .2"/>
</g>
<g fill="#009600" stroke="#009600" stroke-width=".18">
<circle cx="96.5" cy="64.8" r=".46"/>
<circle cx="47" cy="163.8" r=".46"/>
<circle cx="151.1" cy="118.1" r=".46"/>
<circle cx="151.1" cy="80" r=".46"/>
</g>
<text font-size="2.8" fill="#840000" x="160.4" y="196.8">Title:</text>
<g font-size="2.1" fill="#840000">
<text x="160.4" y="189.9">Sheet:</text>
<text x="168.6" y="189.9">/GLUE/</text>
<text x="160.4" y="192.6">File:</text>
<text x="166.5" y="192.6">glue.kicad_sch</text>
<text x="160.4" y="202.8">KiCad</text>
<text x="160.4" y="200">Size:</text>
<text x="167.1" y="200">USLetter</text>
<text x="168.1" y="202.8">E.D.A.</text>
<text x="175.7" y="202.8">9.0.7</text>
<text x="182.4" y="200">Date:</text>
<text x="245.4" y="200.2">Rev:</text>
<text x="245.4" y="202.8">Id:</text>
<text x="249.5" y="202.8">6/21</text>
</g>
<g font-size="1.8" fill="#840000">
<text x="35" y="11.9">1</text>
<text x="85" y="11.9">2</text>
<text x="135" y="11.9">3</text>
<text x="185" y="11.9">4</text>
<text x="235" y="11.9">5</text>
<text x="10.3" y="35.9">A</text>
<text x="267.7" y="35.9">A</text>
<text x="58.1" y="40.3">JTAG_TDO</text>
<text x="201.3" y="41.6">D_IO1</text>
<text x="201.3" y="39.1">D_IO0</text>
<text x="245.3" y="41.6">D1</text>
<text x="245.3" y="39.1">D0</text>
<text x="59" y="45.4">JTAG_TMS</text>
<text x="59.1" y="47.9">JTAG_TCK</text>
<text x="59.8" y="42.9">JTAG_TDI</text>
<text x="201.3" y="46.7">D_IO3</text>
<text x="201.3" y="44.1">D_IO2</text>
<text x="245.3" y="46.7">D3</text>
<text x="245.3" y="44.1">D2</text>
<text x="118.3" y="49.2">DEBUG_OUT</text>
<text x="201.3" y="51.8">D_IO5</text>
<text x="201.3" y="49.2">D_IO4</text>
<text x="245.3" y="51.8">D5</text>
<text x="245.3" y="49.2">D4</text>
<text x="201.3" y="56.8">D_IO7</text>
<text x="201.3" y="54.3">D_IO6</text>
<text x="245.3" y="56.8">D7</text>
<text x="245.3" y="54.3">D6</text>
<text x="193.1" y="64.5">~{IO_BUFFER_OE}</text>
<text x="202.6" y="61.9">R/~{W}</text>
<text x="181.3" y="67" transform="rotate(-90 181.3 67)">D_IO0</text>
<text x="183.8" y="67" transform="rotate(-90 183.8 67)">D_IO1</text>
<text x="186.4" y="67" transform="rotate(-90 186.4 67)">D_IO2</text>
<text x="188.9" y="67" transform="rotate(-90 188.9 67)">D_IO3</text>
<text x="191.5" y="67" transform="rotate(-90 191.5 67)">D_IO4</text>
<text x="194" y="67" transform="rotate(-90 194 67)">D_IO5</text>
<text x="196.5" y="67" transform="rotate(-90 196.5 67)">D_IO6</text>
<text x="199.1" y="67" transform="rotate(-90 199.1 67)">D_IO7</text>
<text x="67.3" y="75.9">A23</text>
<text x="119.5" y="75.9">FC0</text>
<text x="67.3" y="78.4">A22</text>
<text x="68.5" y="81">A1</text>
<text x="68.5" y="83.5">A2</text>
<text x="119.5" y="78.4">FC2</text>
<text x="119.5" y="83.5">~{DUART_IRQ}</text>
<text x="157.6" y="81">CF_INTRQ</text>
<text x="10.3" y="85.9">B</text>
<text x="68.5" y="88.6">A5</text>
<text x="68.5" y="86">A3</text>
<text x="119.5" y="86">A19</text>
<text x="119.5" y="88.6">A18</text>
<text x="267.7" y="85.9">B</text>
<text x="66.7" y="91.1">R/~{W}</text>
<text x="67.3" y="93.7">~{LDS}</text>
<text x="119.5" y="93.7">ENGINE_WAITING</text>
<text x="119.5" y="91.1">~{DUART_DTACK}</text>
<text x="57.9" y="101.3">~{PORTS_SELECT}</text>
<text x="65.8" y="98.7">~{DTACK}</text>
<text x="118.6" y="101.3">~{VPA}</text>
<text x="119.5" y="98.7">~{RESET}</text>
<text x="201.3" y="100">D_IO8</text>
<text x="245.3" y="100">D8</text>
<text x="59.9" y="103.8">~{ROM_SELECT}</text>
<text x="64.7" y="106.4">~{CF_CS0}</text>
<text x="118.6" y="103.8">~{IPL2}</text>
<text x="118.6" y="106.4">~{IPL1}</text>
<text x="200.1" y="107.6">D_IO11</text>
<text x="200.1" y="105.1">D_IO10</text>
<text x="201.3" y="102.6">D_IO9</text>
<text x="245.3" y="107.6">D11</text>
<text x="245.3" y="105.1">D10</text>
<text x="245.3" y="102.6">D9</text>
<text x="58" y="114">~{RAM_SELECT_1}</text>
<text x="58" y="111.4">~{DUART_SELECT}</text>
<text x="64.7" y="108.9">~{CF_CS1}</text>
<text x="118.6" y="114">~{BERR}</text>
<text x="118.6" y="111.4">~{ENGINE_SELECT}</text>
<text x="118.6" y="108.9">~{RAM_SELECT_2}</text>
<text x="200.1" y="112.7">D_IO13</text>
<text x="200.1" y="110.2">D_IO12</text>
<text x="245.3" y="110.2">D12</text>
<text x="245.3" y="112.7">D13</text>
<text x="62.5" y="119.1">PS2_CLK</text>
<text x="157.6" y="119.1">CF_IORDY</text>
<text x="200.1" y="117.8">D_IO15</text>
<text x="200.1" y="115.3">D_IO14</text>
<text x="245.3" y="117.8">D15</text>
<text x="245.3" y="115.3">D14</text>
<text x="62.9" y="121.6">~{WRITE_LO}</text>
<text x="67.7" y="124.1">~{R}/W</text>
<text x="118.6" y="121.6">~{IO_BUFFER_OE}</text>
<text x="119.5" y="124.1">~{PORTS_IRQ}</text>
<text x="193.1" y="125.4">~{IO_BUFFER_OE}</text>
<text x="202.6" y="122.9">R/~{W}</text>
<text x="59.8" y="129.2">~{ENGINE_IRQ}</text>
<text x="67.2" y="126.7">FC1</text>
<text x="67.3" y="131.8">A20</text>
<text x="119.5" y="131.8">ENGINE_ACTIVE</text>
<text x="119.5" y="129.2">~{VSYNC_IRQ}</text>
<text x="119.5" y="126.7">~{UDS}</text>
<text x="181.3" y="128" transform="rotate(-90 181.3 128)">D_IO8</text>
<text x="183.8" y="128" transform="rotate(-90 183.8 128)">D_IO9</text>
<text x="186.4" y="129.2" transform="rotate(-90 186.4 129.2)">D_IO10</text>
<text x="188.9" y="129.2" transform="rotate(-90 188.9 129.2)">D_IO11</text>
<text x="191.5" y="129.2" transform="rotate(-90 191.5 129.2)">D_IO12</text>
<text x="194" y="129.2" transform="rotate(-90 194 129.2)">D_IO13</text>
<text x="196.5" y="129.2" transform="rotate(-90 196.5 129.2)">D_IO14</text>
<text x="199.1" y="129.2" transform="rotate(-90 199.1 129.2)">D_IO15</text>
<text x="10.3" y="135.9">C</text>
<text x="67.3" y="134.3">A21</text>
<text x="118.6" y="134.3">DEBUG_OUT</text>
<text x="267.7" y="135.9">C</text>
<text x="65.4" y="139.4">D_IO1</text>
<text x="65.4" y="141.9">D_IO2</text>
<text x="118.6" y="141.9">~{WRITE_HI}</text>
<text x="119.5" y="139.4">A4</text>
<text x="65.4" y="144.5">D_IO6</text>
<text x="65.4" y="147">D_IO3</text>
<text x="65.4" y="149.5">D_IO5</text>
<text x="118.6" y="144.5">~{RAM_SELECT_4}</text>
<text x="118.6" y="147">~{RAM_SELECT_3}</text>
<text x="118.6" y="149.5">~{ROM_WE}</text>
<text x="65.4" y="152.1">D_IO4</text>
<text x="65.4" y="154.6">D_IO7</text>
<text x="118.6" y="154.6">~{IPL0}</text>
<text x="119.5" y="152.1">PS2_DATA</text>
<text x="66.3" y="157.2">~{HALT}</text>
<text x="119.5" y="157.2">D_IO0</text>
<text x="63.7" y="167.3">SYSCLK</text>
<text x="68.5" y="162.2">~{AS}</text>
<text x="118.6" y="167.3">GLUE_TO_PORTS_TD</text>
<text x="119.5" y="164.8">JTAG_TDI</text>
<text x="119.5" y="162.2">JTAG_TCK</text>
<text x="52.3" y="169.9">~{SUPERVISOR_RESET}</text>
<text x="119.5" y="169.9">JTAG_TMS</text>
<text x="10.3" y="185.9">D</text>
<text x="267.7" y="185.9">D</text>
<text x="35" y="205.8">1</text>
<text x="85" y="205.8">2</text>
<text x="135" y="205.8">3</text>
<text x="185" y="205.8">4</text>
<text x="235" y="205.8">5</text>
</g>
<g font-size="1.8" fill="#006464">
<text x="144" y="23.7">+5V</text>
<text x="224" y="26.3">+5V</text>
<text x="59.4" y="35.2">GND</text>
<text x="76.9" y="33.1">J2</text>
<text x="149.9" y="32.9">D3</text>
<text x="149.9" y="35.5">RED</text>
<text x="218.4" y="34.5">U49</text>
<text x="58.9" y="37.7">+5V</text>
<text x="148.6" y="41.5">100</text>
<text x="148.6" y="39">R17</text>
<text x="178.3" y="36.4">+5V</text>
<text x="219.5" y="39">A0</text>
<text x="219.5" y="41.5">A1</text>
<text x="226.9" y="40.4" transform="rotate(-90 226.9 40.4)">VCC</text>
<text x="230" y="39">B0</text>
<text x="230" y="41.5">B1</text>
<text x="132.7" y="42.8">R16</text>
<text x="132.8" y="45.3">10k</text>
<text x="148.6" y="47.9">Q1</text>
<text x="179.1" y="46.6">R158</text>
<text x="219.5" y="44">A2</text>
<text x="219.5" y="46.6">A3</text>
<text x="230" y="44">B2</text>
<text x="230" y="46.6">B3</text>
<text x="75.9" y="49.9">JTAG</text>
<text x="148.6" y="50.4">PN2222A</text>
<text x="219.5" y="49.1">A4</text>
<text x="219.5" y="51.7">A5</text>
<text x="230" y="49.1">B4</text>
<text x="230" y="51.7">B5</text>
<text x="144" y="59.3">GND</text>
<text x="179.1" y="57.4">10k</text>
<text x="180.1" y="56" transform="rotate(-90 180.1 56)">2</text>
<text x="182.6" y="56" transform="rotate(-90 182.6 56)">3</text>
<text x="219.5" y="54.2">A6</text>
<text x="219.5" y="56.7">A7</text>
<text x="230" y="54.2">B6</text>
<text x="230" y="56.7">B7</text>
<text x="94.5" y="60.6">+5V</text>
<text x="219.5" y="61.8">A-&gt;B</text>
<text x="219.5" y="64.4">CE</text>
<text x="226.9" y="65" transform="rotate(-90 226.9 65)">GND</text>
<text x="218.4" y="68.8">74AHCT245</text>
<text x="80.5" y="75.8">I/O</text>
<text x="106.5" y="75.8">I/O</text>
<text x="224" y="77.1">GND</text>
<text x="80.5" y="78.3">I/O</text>
<text x="80.5" y="80.9">I/O</text>
<text x="80.5" y="83.4">I/O</text>
<text x="96.1" y="79.6" transform="rotate(-90 96.1 79.6)">VCCINT</text>
<text x="98.7" y="78.7" transform="rotate(-90 98.7 78.7)">VCCIO</text>
<text x="101.4" y="78.3">I/O/PD2</text>
<text x="106.5" y="80.9">I/O</text>
<text x="106.5" y="83.4">I/O</text>
<text x="80.5" y="86">I/O</text>
<text x="80.5" y="88.5">I/O</text>
<text x="106.5" y="86">I/O</text>
<text x="106.5" y="88.5">I/O</text>
<text x="144.7" y="86">R33</text>
<text x="144.7" y="88.5">10K</text>
<text x="224" y="87.2">+5V</text>
<text x="80.5" y="91">I/O</text>
<text x="80.5" y="93.6">I/O/PD1</text>
<text x="106.5" y="91">I/O</text>
<text x="106.5" y="93.6">I/O</text>
<text x="218.4" y="95.5">U50</text>
<text x="80.5" y="98.7">I/O</text>
<text x="80.5" y="101.2">I/O</text>
<text x="106.5" y="98.7">I/O</text>
<text x="106.5" y="101.2">I/O</text>
<text x="149.1" y="96.1">GND</text>
<text x="178.3" y="97.4">+5V</text>
<text x="219.5" y="99.9">A0</text>
<text x="226.9" y="101.4" transform="rotate(-90 226.9 101.4)">VCC</text>
<text x="230" y="99.9">B0</text>
<text x="80.5" y="103.7">I/O</text>
<text x="80.5" y="106.3">I/O</text>
<text x="106.5" y="103.7">I/O</text>
<text x="106.5" y="106.3">I/O</text>
<text x="149.1" y="105">+5V</text>
<text x="179.1" y="107.5">R159</text>
<text x="219.5" y="102.5">A1</text>
<text x="219.5" y="105">A2</text>
<text x="219.5" y="107.5">A3</text>
<text x="230" y="102.5">B1</text>
<text x="230" y="105">B2</text>
<text x="230" y="107.5">B3</text>
<text x="80.5" y="108.8">I/O</text>
<text x="80.5" y="111.4">I/O</text>
<text x="80.5" y="113.9">I/O</text>
<text x="106.5" y="108.8">I/O</text>
<text x="106.5" y="111.4">I/O</text>
<text x="106.5" y="113.9">I/O</text>
<text x="153.7" y="112.6">R34</text>
<text x="219.5" y="110.1">A4</text>
<text x="219.5" y="112.6">A5</text>
<text x="230" y="110.1">B4</text>
<text x="230" y="112.6">B5</text>
<text x="80.5" y="119">I/O</text>
<text x="106.5" y="119">I/O</text>
<text x="153.7" y="115.2">1K</text>
<text x="179.1" y="118.3">10k</text>
<text x="180.1" y="116.9" transform="rotate(-90 180.1 116.9)">2</text>
<text x="182.6" y="116.9" transform="rotate(-90 182.6 116.9)">3</text>
<text x="219.5" y="115.2">A6</text>
<text x="219.5" y="117.7">A7</text>
<text x="230" y="115.2">B6</text>
<text x="230" y="117.7">B7</text>
<text x="80.5" y="121.5">I/O</text>
<text x="80.5" y="124.1">I/O</text>
<text x="106.5" y="121.5">I/O</text>
<text x="106.5" y="124.1">I/O</text>
<text x="219.5" y="122.8">A-&gt;B</text>
<text x="219.5" y="125.3">CE</text>
<text x="226.9" y="126" transform="rotate(-90 226.9 126)">GND</text>
<text x="80.5" y="126.6">I/O</text>
<text x="80.5" y="129.1">I/O</text>
<text x="80.5" y="131.7">I/O</text>
<text x="106.5" y="126.6">I/O</text>
<text x="106.5" y="129.1">I/O</text>
<text x="106.5" y="131.7">I/O</text>
<text x="218.4" y="129.8">74AHCT245</text>
<text x="80.5" y="134.2">I/O</text>
<text x="106.5" y="134.2">I/O</text>
<text x="80.5" y="139.3">I/O</text>
<text x="80.5" y="141.8">I/O</text>
<text x="106.5" y="139.3">I/O</text>
<text x="106.5" y="141.8">I/O</text>
<text x="224" y="138">GND</text>
<text x="80.5" y="144.4">I/O</text>
<text x="80.5" y="146.9">I/O</text>
<text x="80.5" y="149.5">I/O</text>
<text x="106.5" y="144.4">I/O</text>
<text x="106.5" y="146.9">I/O</text>
<text x="106.5" y="149.5">I/O</text>
<text x="80.5" y="152">I/O</text>
<text x="80.5" y="154.5">I/O</text>
<text x="106.5" y="152">I/O</text>
<text x="106.5" y="154.5">I/O</text>
<text x="41.9" y="159.6">TP1</text>
<text x="80.5" y="157.1">I/O</text>
<text x="99.1" y="157.1">I/O/GCLK3</text>
<text x="213.9" y="157.1">+5V</text>
<text x="226.6" y="157.1">+5V</text>
<text x="33.8" y="162.2">Bodge</text>
<text x="40.7" y="162.2">Pad</text>
<text x="45.5" y="162.2">(in</text>
<text x="49.2" y="162.2">only)</text>
<text x="80.5" y="167.2">INPUT/GCLK1</text>
<text x="80.5" y="162.2">INPUT/GCLR</text>
<text x="80.5" y="164.7">INPUT/OE2/GCLK2</text>
<text x="101.6" y="167.2">I/O/TDO</text>
<text x="101.7" y="162.2">I/O/TCK</text>
<text x="102.3" y="164.7">I/O/TDI</text>
<text x="40.5" y="171">R15</text>
<text x="40.5" y="173.6">10K</text>
<text x="80.5" y="169.8">INPUT/OE1</text>
<text x="96.1" y="170.9" transform="rotate(-90 96.1 170.9)">GND</text>
<text x="101.6" y="169.8">I/O/TMS</text>
<text x="219.2" y="172.3">100nF</text>
<text x="219.2" y="169.8">C92</text>
<text x="231.9" y="172.3">100nF</text>
<text x="231.9" y="169.8">C93</text>
<text x="81.8" y="177.4">+5V</text>
<text x="93.2" y="179.9">GND</text>
<text x="97.4" y="174.9">U13</text>
<text x="97.4" y="177.4">GLUE</text>
<text x="45" y="181.2">GND</text>
<text x="87.6" y="185">C14</text>
<text x="87.6" y="187.6">100nF</text>
<text x="81.8" y="195.2">GND</text>
</g>
<g font-size="1.8" fill="#0000c2">
<text x="50.9" y="28.3">from</text>
<text x="53.5" y="24.2">J2</text>
<text x="55.2" y="26.3">An</text>
<text x="56.4" y="28.3">D0</text>
<text x="56.8" y="24.2">JTAG 1x6:</text>
<text x="58.6" y="26.3">Adafruit</text>
<text x="60.1" y="28.3">TCK,</text>
<text x="65.3" y="28.3">D1</text>
<text x="67.2" y="26.3">FT232H</text>
<text x="67.5" y="24.2">TCK TMS TDI TDO +5V</text>
<text x="69" y="28.3">TDI,</text>
<text x="73.6" y="28.3">D2</text>
<text x="75.4" y="26.3">breakout</text>
<text x="77.3" y="28.3">TDO, D3</text>
<text x="84.8" y="26.3">drives</text>
<text x="86.3" y="28.3">TMS +</text>
<text x="90.8" y="24.2">GND.</text>
<text x="91.6" y="26.3">it</text>
<text x="93.8" y="28.3">GND.</text>
<text x="180.3" y="179">IO</text>
<text x="183.4" y="179">data</text>
<text x="188.8" y="179">buffers:</text>
<text x="197.2" y="179">74AHCT245</text>
<text x="209.1" y="179">pair,</text>
<text x="214.6" y="179">A</text>
<text x="219.6" y="179">D_IO (GLUE,</text>
<text x="232.3" y="179">CF,</text>
<text x="236.4" y="179">DUART, PORTS),</text>
<text x="180.3" y="181.1">B</text>
<text x="180.3" y="183.1">any</text>
<text x="180.3" y="185.2">buffers</text>
<text x="182.8" y="181.1">=</text>
<text x="184.8" y="183.1">cycle</text>
<text x="185.5" y="181.1">main</text>
<text x="188.2" y="185.2">are</text>
<text x="190.8" y="183.1">in</text>
<text x="191.3" y="181.1">bus</text>
<text x="192.4" y="185.2">disabled</text>
<text x="193.8" y="183.1">0xF00000-0xFFFFFF).</text>
<text x="195.8" y="181.1">D;</text>
<text x="198.8" y="181.1">DIR</text>
<text x="201.5" y="185.2">(griffin.yml</text>
<text x="205.9" y="181.1">R/~W,</text>
<text x="212.6" y="181.1">/OE</text>
<text x="213.2" y="185.2">&quot;IO</text>
<text x="213.9" y="185">GNDdata</text>
<text x="217.3" y="183.1">10k</text>
<text x="217.6" y="181.1">=</text>
<text x="220.4" y="181.1">~IO_BUFFER_OE from</text>
<text x="221.9" y="183.1">pull-ups</text>
<text x="222.6" y="185.2">buffers&quot;).</text>
<text x="226.6" y="185">GND</text>
<text x="231.6" y="183.1">hold</text>
<text x="236.9" y="183.1">D_IO when</text>
<text x="241.5" y="181.1">GLUE (low</text>
<text x="248.1" y="183.1">the</text>
<text x="252.6" y="181.1">for</text>
</g>
<g font-size="1.8" fill="#a90000">
<text x="74.9" y="34">6</text>
<text x="225.8" y="34.3" transform="rotate(-90 225.8 34.3)">20</text>
<text x="74.9" y="41.7">3</text>
<text x="74.9" y="39.1">4</text>
<text x="74.9" y="36.6">5</text>
<text x="215.2" y="37.8">2</text>
<text x="215.2" y="40.4">3</text>
<text x="234.9" y="37.8">18</text>
<text x="234.9" y="40.4">17</text>
<text x="74.9" y="46.7">1</text>
<text x="74.9" y="44.2">2</text>
<text x="145.8" y="45.2" transform="rotate(-90 145.8 45.2)">3</text>
<text x="180.1" y="47.7" transform="rotate(-90 180.1 47.7)">1</text>
<text x="215.2" y="42.9">4</text>
<text x="215.2" y="45.5">5</text>
<text x="234.9" y="42.9">16</text>
<text x="234.9" y="45.5">15</text>
<text x="139" y="48">2</text>
<text x="145.8" y="52.8" transform="rotate(-90 145.8 52.8)">1</text>
<text x="215.2" y="48">6</text>
<text x="215.2" y="50.5">7</text>
<text x="215.2" y="53.1">8</text>
<text x="234.9" y="48">14</text>
<text x="234.9" y="50.5">13</text>
<text x="234.9" y="53.1">12</text>
<text x="185.2" y="56" transform="rotate(-90 185.2 56)">4</text>
<text x="187.7" y="56" transform="rotate(-90 187.7 56)">5</text>
<text x="190.2" y="56" transform="rotate(-90 190.2 56)">6</text>
<text x="192.8" y="56" transform="rotate(-90 192.8 56)">7</text>
<text x="195.3" y="56" transform="rotate(-90 195.3 56)">8</text>
<text x="197.9" y="56" transform="rotate(-90 197.9 56)">9</text>
<text x="215.2" y="55.6">9</text>
<text x="234.9" y="55.6">11</text>
<text x="214.6" y="63.2">19</text>
<text x="215.2" y="60.7">1</text>
<text x="95" y="71.8" transform="rotate(-90 95 71.8)">3</text>
<text x="225.8" y="69.9" transform="rotate(-90 225.8 69.9)">10</text>
<text x="78" y="74.7">4</text>
<text x="78" y="77.2">5</text>
<text x="97.5" y="72.4" transform="rotate(-90 97.5 72.4)">13</text>
<text x="110.4" y="77.2">45</text>
<text x="110.4" y="74.7">44</text>
<text x="78" y="79.8">6</text>
<text x="78" y="82.3">8</text>
<text x="110.4" y="79.8">46</text>
<text x="110.4" y="82.3">48</text>
<text x="77.4" y="87.4">10</text>
<text x="77.4" y="89.9">11</text>
<text x="78" y="84.8">9</text>
<text x="110.4" y="84.8">49</text>
<text x="110.4" y="87.4">50</text>
<text x="110.4" y="89.9">51</text>
<text x="77.4" y="92.5">12</text>
<text x="110.4" y="92.5">52</text>
<text x="225.8" y="95.3" transform="rotate(-90 225.8 95.3)">20</text>
<text x="77.4" y="97.5">15</text>
<text x="77.4" y="100.1">16</text>
<text x="110.4" y="97.5">54</text>
<text x="110.4" y="100.1">55</text>
<text x="215.2" y="98.8">2</text>
<text x="215.2" y="101.3">3</text>
<text x="234.9" y="98.8">18</text>
<text x="234.9" y="101.3">17</text>
<text x="77.4" y="102.6">17</text>
<text x="77.4" y="105.2">18</text>
<text x="77.4" y="107.7">20</text>
<text x="110.4" y="102.6">56</text>
<text x="110.4" y="105.2">57</text>
<text x="110.4" y="107.7">58</text>
<text x="215.2" y="103.9">4</text>
<text x="215.2" y="106.4">5</text>
<text x="234.9" y="103.9">16</text>
<text x="234.9" y="106.4">15</text>
<text x="77.4" y="110.2">21</text>
<text x="77.4" y="112.8">22</text>
<text x="110.4" y="110.2">60</text>
<text x="110.4" y="112.8">61</text>
<text x="180.1" y="108.7" transform="rotate(-90 180.1 108.7)">1</text>
<text x="215.2" y="109">6</text>
<text x="215.2" y="111.5">7</text>
<text x="234.9" y="109">14</text>
<text x="234.9" y="111.5">13</text>
<text x="77.4" y="117.9">24</text>
<text x="110.4" y="117.9">63</text>
<text x="185.2" y="116.9" transform="rotate(-90 185.2 116.9)">4</text>
<text x="187.7" y="116.9" transform="rotate(-90 187.7 116.9)">5</text>
<text x="190.2" y="116.9" transform="rotate(-90 190.2 116.9)">6</text>
<text x="192.8" y="116.9" transform="rotate(-90 192.8 116.9)">7</text>
<text x="195.3" y="116.9" transform="rotate(-90 195.3 116.9)">8</text>
<text x="197.9" y="116.9" transform="rotate(-90 197.9 116.9)">9</text>
<text x="215.2" y="114">8</text>
<text x="215.2" y="116.6">9</text>
<text x="234.9" y="114">12</text>
<text x="234.9" y="116.6">11</text>
<text x="77.4" y="120.4">25</text>
<text x="77.4" y="122.9">27</text>
<text x="77.4" y="125.5">28</text>
<text x="110.4" y="120.4">64</text>
<text x="110.4" y="122.9">65</text>
<text x="110.4" y="125.5">67</text>
<text x="214.6" y="124.2">19</text>
<text x="215.2" y="121.7">1</text>
<text x="77.4" y="128">29</text>
<text x="77.4" y="130.6">30</text>
<text x="110.4" y="128">68</text>
<text x="110.4" y="130.6">69</text>
<text x="225.8" y="130.9" transform="rotate(-90 225.8 130.9)">10</text>
<text x="77.4" y="133.1">31</text>
<text x="110.4" y="133.1">70</text>
<text x="77.4" y="138.2">33</text>
<text x="77.4" y="140.7">34</text>
<text x="77.4" y="143.3">35</text>
<text x="110.4" y="138.2">73</text>
<text x="110.4" y="140.7">74</text>
<text x="110.4" y="143.3">75</text>
<text x="77.4" y="145.8">36</text>
<text x="77.4" y="148.3">37</text>
<text x="110.4" y="145.8">76</text>
<text x="110.4" y="148.3">77</text>
<text x="77.4" y="150.9">39</text>
<text x="77.4" y="153.4">40</text>
<text x="77.4" y="156">41</text>
<text x="110.4" y="150.9">79</text>
<text x="110.4" y="153.4">80</text>
<text x="110.4" y="156">81</text>
<text x="78" y="161">1</text>
<text x="110.4" y="161">62</text>
<text x="77.4" y="166.1">83</text>
<text x="78" y="163.6">2</text>
<text x="110.4" y="166.1">71</text>
<text x="110.4" y="163.6">14</text>
<text x="77.4" y="168.7">84</text>
<text x="95" y="173.4" transform="rotate(-90 95 173.4)">7</text>
<text x="110.4" y="168.7">23</text>
</g>
</svg>
